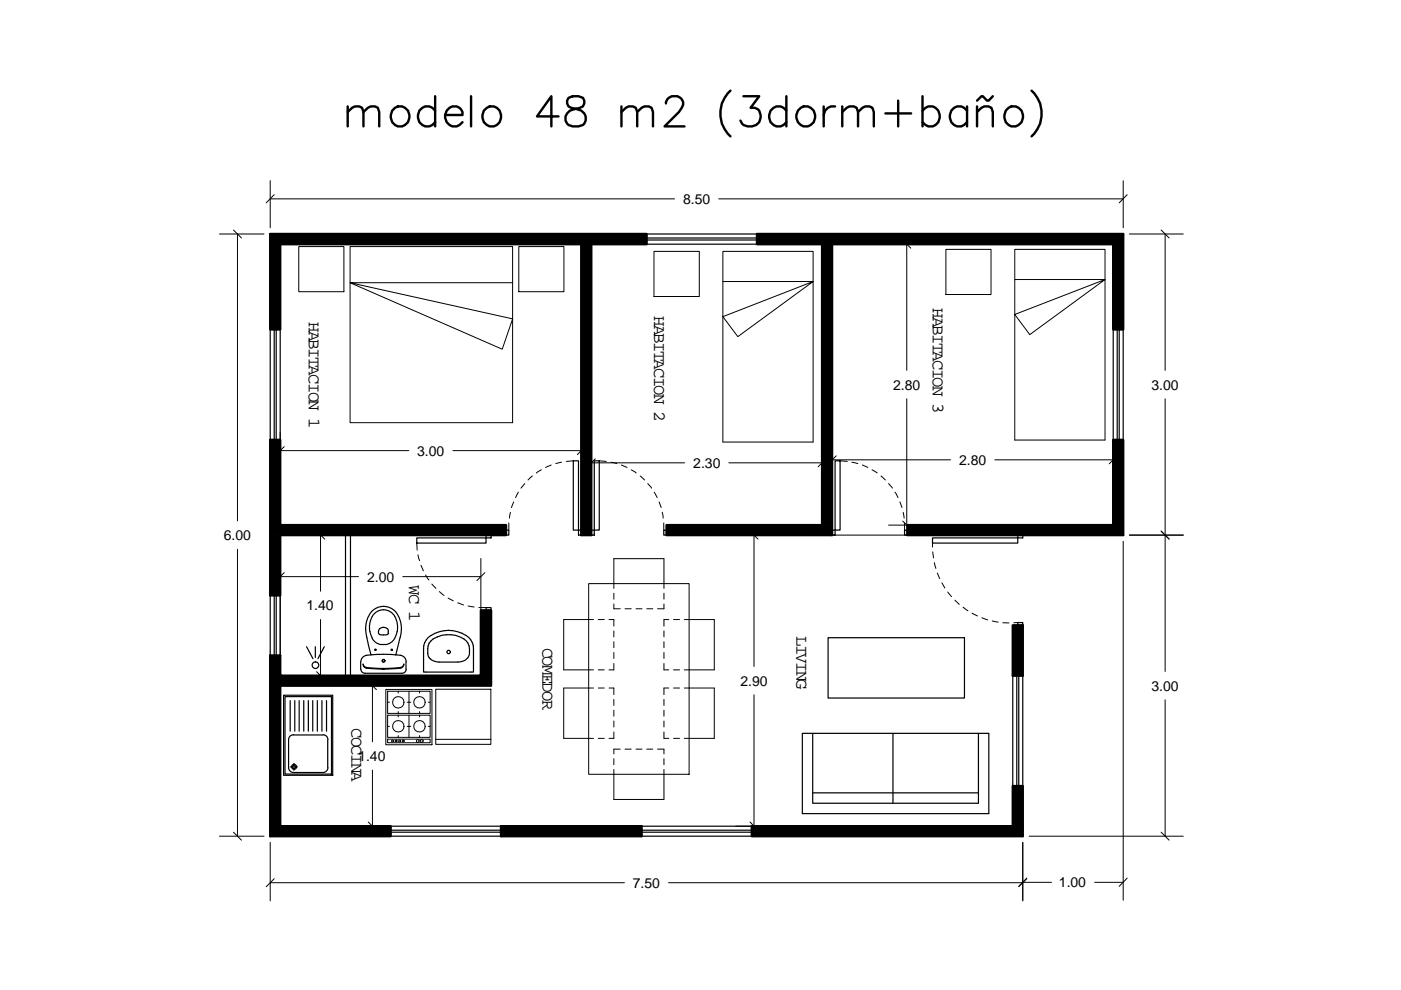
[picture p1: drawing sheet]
<svg xmlns="http://www.w3.org/2000/svg" width="297mm" height="210mm" viewBox="0 0 297 210" stroke-linecap="round" stroke-linejoin="round" font-family="sans-serif">
<!-- layer: COTAS -->
<g fill="#000" stroke="#000" stroke-width=".21">
<path d="M57.3 49.6v2.2h79.8zM57.3 49.6h79.8v2.2z"/>
<path d="M160.5 49.6v2.2h77.6zM160.5 49.6h77.6v2.2z"/>
<path d="M57.3 51.8v18.1h2.1zM57.3 51.8h2.1v18.1z"/>
<path d="M236 51.8v18.1h2.1zM236 51.8h2.1v18.1z"/>
<path d="M57.3 93.3v18h2.1zM57.3 93.3h2.1v18z"/>
<path d="M57.3 111.3v1.1h50zM57.3 111.3h50v1.1z"/>
<path d="M57.3 112.4v1.1h50zM57.3 112.4h50v1.1z"/>
<path d="M123.2 51.8v60.6h2.2zM123.2 51.8h2.2v60.6z"/>
<path d="M123.2 112.4v1.1h2.2zM123.2 112.4h2.2v1.1z"/>
<path d="M141.3 111.3v1.1h35.1zM141.3 111.3h35.1v1.1z"/>
<path d="M141.3 112.4v1.1h35.1zM141.3 112.4h35.1v1.1z"/>
<path d="M174.3 51.8v59.5h2.1zM174.3 51.8h2.1v59.5z"/>
<path d="M192.4 111.3v2.2h45.7zM192.4 111.3h45.7v2.2z"/>
<path d="M236 93.3v18h2.1zM236 93.3h2.1v18z"/>
<path d="M57.3 113.5v12.7h2.1zM57.3 113.5h2.1v12.7z"/>
<path d="M57.3 139v4.3h2.1zM57.3 139h2.1v4.3z"/>
<path d="M57.3 143.3v2.1h46.8zM57.3 143.3h46.8v2.1z"/>
<path d="M102 129.4v13.9h2.1zM102 129.4h2.1v13.9z"/>
<path d="M214.7 132.6v10.7h2.1zM214.7 132.6h2.1v10.7z"/>
<path d="M57.3 145.4v29.8h2.1zM57.3 145.4h2.1v29.8z"/>
<path d="M57.3 175.2v2.1h25.5zM57.3 175.2h25.5v2.1z"/>
<path d="M106.2 175.2v2.1h29.8zM106.2 175.2h29.8v2.1z"/>
<path d="M159.4 175.2v2.1h57.4zM159.4 175.2h57.4v2.1z"/>
<path d="M214.7 166.7v8.5h2.1zM214.7 166.7h2.1v8.5z"/>
</g>
<!-- layer: 0.5 -->
<g fill="none" stroke="#000" stroke-width=".51">
<path d="M154.9 19.2a6.5 6.5 0 0 0 0 9.7M218.7 19.2a6.5 6.5 0 0 1 0 9.7M73.7 23.7l.9-.8 .6-.3h1l.6 .3 .3 .8v3.1M73.7 22.6v4.2M77.1 23.7l.9-.8 .6-.3h.9l.6 .3 .3 .8v3.1M83.2 23.5a2.07 2.07 0 0 1 2.9-.5 2.07 2.07 0 0 1 .4 2.9 2 2 0 0 1-2.5 .8 2 2 0 0 1-1.1-2.3zM92.3 23.5a2.07 2.07 0 0 0-3-.5 2.07 2.07 0 0 0-.4 2.9 1.96 1.96 0 0 0 3.4 0M92.3 20.4v6.4M94.4 24.4h3.7a1.76 1.76 0 0 0-1.3-1.9 1.76 1.76 0 0 0-2.1 1 2.07 2.07 0 0 0 .4 2.9 2.07 2.07 0 0 0 3-.5M99.9 20.4v6.4M102.6 23.5a2 2 0 0 1 2.5-.8 2 2 0 0 1 1.1 2.3 2 2 0 0 1-2.3 1.8 2 2 0 0 1-1.6-2.4zM118.4 24.7h-4.6l3.1-4.3v6.4"/>
<path d="M120.5 20.7a1.3 1.3 0 0 0 .6 2.2l1.3 .3a1.92 1.92 0 0 1 1.7 1.2 1.92 1.92 0 0 1-.5 2.1 2.97 2.97 0 0 1-3.4-.3 1.91 1.91 0 0 1-.1-2 1.91 1.91 0 0 1 1.7-1l1.2-.3a1.29 1.29 0 0 0 .6-2.2l-.9-.3h-1.3zM131.8 23.7l.9-.8 .6-.3h.9l.6 .3 .3 .8v3.1M131.8 22.6v4.2M135.1 23.7l.9-.8 .6-.3h1l.5 .3 .3 .8v3.1M141.2 21.9a1.62 1.62 0 0 1 1.2-1.5h1.3a1.6 1.6 0 0 1 .8 2.5l-.6 .8-3 3.1h4.2M157.6 20.4h3.4l-1.9 2.5h.9a1.69 1.69 0 0 1 1.3 2.1 2.37 2.37 0 0 1-4 1.2l-.3-.6M166.7 23.5a2.07 2.07 0 0 0-2.9-.5 2.07 2.07 0 0 0-.4 2.9 1.96 1.96 0 0 0 3.3 0M166.7 20.4v6.4M169.2 23.5a2.07 2.07 0 0 1 2.9-.5 2.07 2.07 0 0 1 .4 2.9 2.07 2.07 0 0 1-2.9 .5 2.07 2.07 0 0 1-.4-2.9zM174.6 22.6v4.2M177.1 22.6a2.01 2.01 0 0 0-2.5 1.8M178.6 23.7l.9-.8 .6-.3h.9l.6 .3 .3 .8v3.1"/>
<path d="M178.6 22.6v4.2M181.9 23.7l1-.8 .5-.3h1l.6 .3 .3 .8v3.1M187.7 24h5.5M190.4 21.3v5.5M195.6 23.5a2 2 0 0 1 2.5-.8 2 2 0 0 1 1.1 2.3 1.96 1.96 0 0 1-1.4 1.8 1.96 1.96 0 0 1-2.2-.9M195.6 20.4v6.4M205 23.5a2 2 0 0 0-2.4-.8 2 2 0 0 0-1.2 2.3 1.97 1.97 0 0 0 1.5 1.8 1.97 1.97 0 0 0 2.1-.9M205 22.6v4.2M207.2 23.7l.9-.8 .6-.3h.9l.6 .3 .3 .8v3.1M207.2 22.6v4.2M210.5 20.4l-.9 .9h-.3l-.9-.9h-.3l-.9 .9M213.2 23.5a2.07 2.07 0 0 1 3-.5 2.07 2.07 0 0 1 .4 2.9 2 2 0 0 1-2.5 .8 2 2 0 0 1-1.1-2.3z"/>
<path d="M57.3 49.6h79.8v2.2h-11.7v61.7h-2.2v-61.7h-63.8v18.1h-2.1zM160.5 49.6h77.6v20.3h-2.1v-18.1h-59.6v61.7h-35.1v-2.2h33v-59.5h-13.8zM57.3 93.3h2.1v18h47.9v2.2h-47.9v12.7h-2.1zM192.4 111.3h43.6v-18h2.1v20.2h-45.7zM57.3 139h2.1v4.3h42.6v-13.9h2.1v16h-44.7v29.8h23.4v2.1h-25.5zM214.7 132.6h2.1v10.7h-2.1zM106.2 175.2h29.8v2.1h-29.8zM159.4 175.2h55.3v-8.5h2.1v10.6h-57.4z"/>
</g>
<!-- layer: puertas -->
<g fill="none" stroke="#000" stroke-width=".25">
<path d="M121.6 97.7h1.1v14.7h-1.1zM126 97.7h1.1v14.7h-1.1zM177.1 97.7h1v14.7h-1zM88.4 114h14.7v1.1h-14.7zM103.1 113.5h1v.5h-1zM107.3 112.4h.6v1.1h-.6zM122.7 112.4h.5v1.1h-.5zM125.4 112.4h.6v1.1h-.6zM140.7 112.4h.6v1.1h-.6zM176.4 112.4h.7v1.1h-.7zM191.8 112.4h.6v1.1h-.6zM197.7 114h18.1v1.1h-18.1z"/>
<path d="M215.8 113.5h1v.5h-1zM103.1 128.8h1v.6h-1zM215.8 132h1v.6h-1z"/>
</g>
<!-- layer: proyecciones -->
<g fill="none" stroke="#000" stroke-width=".21">
<path d="M63.3 52.3h9.6v9.5h-9.6zM74.2 52.3h34.5v37.3h-34.5zM74.2 59.9l32.3 14.1 2.2-6.4-34.5-7.7h34.5M110 52.3h9.6v9.5h-9.6zM138.7 53.3h9.6v9.6h-9.6zM153.3 53.3h19.1v40.4h-19.1zM153.3 59.7h19.1M200.5 52.9h9.6v9.5h-9.6zM215.2 52.9h19.1v40.4h-19.1zM215.2 59.3h19.1M153.3 67.1l19.1-7.4-16 11.7zM215.2 66.7l19.1-7.4-16 11.7z"/>
<path d="M114.8 99.6l-1.1 .7M116.9 98.6l-1.2 .5M119.1 98l-1.3 .3M121.6 97.7l-1.5 .1M127.1 97.7l1.4 .1M129.6 98l1.2 .3M131.8 98.6l1.1 .5M133.8 99.6l1.1 .7M178.1 97.7l1.5 .1M180.6 98l1.3 .3M182.9 98.6l1.1 .5M184.9 99.6l1.1 .7"/>
<path d="M88.4 115.1v1.5M88.6 117.6l.4 1.3M89.3 119.8l.5 1.2M107.9 110.9v1.5M108.2 108.6l-.2 1.3M108.9 106.4l-.5 1.2M109.9 104.4l-.6 1.1M111.3 102.5l-.8 1M112.9 100.9l-1 .9M135.7 100.9l1 .9M137.3 102.5l.8 1M138.7 104.4l.6 1.1"/>
<path d="M139.8 106.4l.4 1.2M140.4 108.6l.2 1.3M140.7 110.9v1.5M186.8 100.9l.9 .9M188.4 102.5l.8 1M189.8 104.4l.6 1.1M190.8 106.4l.4 1.2M191.5 108.6l.2 1.3M191.8 110.9v1.5M197.7 115.1v.9M197.8 117l.1 1.3M198.1 119.3l.3 1.2"/>
<path d="M90.2 121.9l.7 1.1M91.5 123.8l.9 1M93.1 125.4l1.1 .8M95 126.8l1.1 .6M97 127.8l1.3 .5M99.2 128.5l1.3 .2M101.5 128.8h1.6M124.8 123.7h21.3v40.5h-21.3zM125.8 131.4h-6.3v10.6h6.3M126.8 131.4h1.3M129.1 131.4h1v1.4M130.1 124.8v-6.4h10.7v6.4"/>
<path d="M130.1 125.8v1.2M130.1 128.1v1h1.4M130.1 133.8v1.2M130.1 136.1v1.2M130.1 138.3v1.3M132.5 129.1h1.3M134.8 129.1h1.3M137.1 129.1h1.3M140.8 125.8v1.2M140.8 128.1v1h-1.4M140.8 133.8v1.2M140.8 136.1v1.2"/>
<path d="M140.8 138.3v1.3M141.8 131.4h-1v1.4M142.8 131.4h1.3M145.1 131.4h6.3v10.6h-6.3M198.7 121.5l.5 1.2M199.7 123.6l.6 1.1M200.9 125.5l.8 1M202.5 127.3l.9 .8M204.2 128.7l1 .8M206.1 130l1.1 .6M208.2 131l1.2 .4M210.4 131.7l1.2 .2"/>
<path d="M212.6 132l1.3 .1M215.8 132h-.9M81.8 146.2h9.8v11.7h-9.8zM82.2 146.6h9v4.7h-9zM82.2 151.6h9v4.7h-9zM82.2 156.7h9v.8h-9zM82.2 154h.4M82.2 148.9h.4M83.1 157h.3v.3h-.3zM83.8 157h.3v.3h-.3zM84.4 146.6v.3M84.4 150.9v.4"/>
<path d="M84.4 151.6v.4M84.4 156v.3M84.6 157h.3v.3h-.3zM85.3 157h.4v.3h-.4zM86.3 154h.8M86.3 148.9h.8M86.7 146.6v4.7M86.7 151.6v4.7M88.4 156.9h.4v.4l-.2 .1-.2-.1zM89 146.6v.3M89 150.9v.4M89 151.6v.4"/>
<path d="M89 156v.3M89.2 156.9h.4v.4l-.2 .1-.2-.1zM90.8 154h.4M90.8 148.9h.4M125.8 145.9h-6.3v10.6h6.3M126.8 145.9h1.3M126.8 156.5h1.3M126.8 142h1.3M129.1 145.9h1v1.4M130.1 140.7v1.3h-1M130.1 148.3v1.3M130.1 150.6v1.2"/>
<path d="M130.1 152.9v1.2M130.1 155.2v1.3h-1M131.5 158.8h-1.4v1.1M132.5 158.8h1.3M134.8 158.8h1.3M137.1 158.8h1.3M139.4 158.8h1.4v1.1M140.8 140.7v1.3h1M140.8 148.3v1.3M140.8 150.6v1.2M140.8 152.9v1.2M140.8 155.2v1.3h1"/>
<path d="M141.8 145.9h-1v1.4M142.8 145.9h1.3M142.8 156.5h1.3M142.8 142h1.3M145.1 145.9h6.3v10.6h-6.3M61.5 162.6h1.6M62.3 161.8v1.6M130.1 163.2v6.3h10.7v-6.3M130.1 160.9v1.2M140.8 160.9v1.2"/>
<circle cx="84.4" cy="154" r="1.22"/>
<circle cx="84.4" cy="148.9" r="1.22"/>
<circle cx="88.9" cy="154" r="1.21"/>
<circle cx="88.9" cy="148.9" r="1.21"/>
<circle cx="62.3" cy="162.6" r=".35"/>
</g>
<!-- layer: 11_VENTANAS -->
<g fill="none" stroke="#000" stroke-width=".25">
<path d="M137.1 51.8h23.4M137.1 49.6h23.4M137.1 50.9h23.4M137.1 50.5h23.4M57.3 69.9v23.4M58.1 69.9v23.4M58.6 69.9v23.4M59.4 69.9v23.4M236 69.9v23.4M236.9 69.9v23.4M237.3 69.9v23.4M238.1 69.9v23.4"/>
<path d="M57.3 126.2v12.8M58.1 126.2v12.8M58.6 126.2v12.8M59.4 126.2v12.8M214.7 143.3v23.4M215.6 143.3v23.4M216 143.3v23.4M216.8 143.3v23.4M82.8 177.3h23.4M82.8 175.2h23.4M82.8 176.4h23.4M82.8 176h23.4"/>
<path d="M136 177.3h23.4M136 175.2h23.4M136 176.4h23.4M136 176h23.4"/>
</g>
<!-- layer: MUEBLES -->
<g fill="none" stroke="#000" stroke-width=".25">
<path d="M65 137.1l1.4 2.6M66.9 137.1v2.3M68.8 137.1l-1.4 2.6M78.4 133.9a3.2 3.2 0 0 0 2.5 2.8M78.7 138.8l3.7-.1a7.7 7.7 0 0 1 3.2 .6l.5 .6v.4M78.7 138.8a1.76 1.76 0 0 0-2.2 1.5M80.2 133.8v.4M80.3 133.8a1.08 1.08 0 0 1 1-.8 1.08 1.08 0 0 1 1.1 .8M80.3 134.2l.3 .3M81.7 136.6h-.8M82.1 134.6h-1.5M82.3 133.8v.4"/>
<path d="M82.4 134.2l-.3 .3M84.2 133.9a3.2 3.2 0 0 1-2.5 2.8M84.2 133.9a3.9 3.9 0 0 0-1.9-4.4 2.95 2.95 0 0 0-3.9 2.8v1.6M84.8 135.2l-.9 3.7M84.8 135.2a5.7 5.7 0 0 0-1.7-6.1 3.6 3.6 0 0 0-5.4 2.6 13.3 13.3 0 0 0 .8 6.5l.2 .6M175.6 135.2h28.9v12.8h-28.9zM60.1 147.4h10.4v17h-10.4zM60.4 147.7h9.9v16.4h-9.9zM61.5 148.5v6.5M62.2 155.8h6.3M62.2 155.8a1.04 1.04 0 0 0-1 1v6M62.5 148.5v6.5"/>
<path d="M63.4 148.5v6.5M64.4 148.5v6.5M65.4 148.5v6.5M66.3 148.5v6.5M67.3 148.5v6.5M68.3 148.5v6.5M68.5 155.8a1.04 1.04 0 0 1 1 1M69.2 148.5v6.5M69.5 156.8v6M76.5 140.3v1.6a.87 .87 0 0 0 .9 .8M77 140.8a.83 .83 0 0 0 .8 .9l2.9 .2 3-.1a1.86 1.86 0 0 0 1.9-.7v-.3M81 141.9h.5"/>
<path d="M85.6 140.8a1.1 1.1 0 0 1-1.3 .8l-3 .1-3-.1a1.17 1.17 0 0 1-1.3-.8M86.1 140.3v1.6M86.1 141.9a.87 .87 0 0 1-.9 .8h-7.8M170.1 155.5h39.5v17h-39.5zM172.3 155.5v14.8h35.1v-14.8M189.3 155.5v14.8M61.2 162.8a1.04 1.04 0 0 0 1 1h6.3a1.04 1.04 0 0 0 1-1M172.3 168.1h35.1"/>
<circle cx="79.6" cy="137.8" r=".15"/>
<circle cx="83.1" cy="137.8" r=".15"/>
<circle cx="66.9" cy="141" r=".7"/>
<circle cx="81.3" cy="140.1" r=".28"/>
<circle cx="62.3" cy="162.6" r=".53"/>
</g>
<!-- layer: A_DOM_ARTEF_SANIT -->
<g fill="none" stroke="#000" stroke-width=".25">
<path d="M90.8 135.1a6.7 6.7 0 0 1 9 .5l.5 1.3 .1 5.6h-10.6v-5a3.3 3.3 0 0 1 1-2.4zM91.4 135.9a5.9 5.9 0 0 1 7.5 0 2.79 2.79 0 0 1-.2 4.1l-1.6 .4h-4a2.25 2.25 0 0 1-2.4-2.9l.3-1.1z"/>
<circle cx="95.1" cy="138.2" r=".36"/>
</g>
<!-- layer: MOBILIARIO -->
<path d="M73.3 113.5v29.8M74.3 113.5v29.8" fill="none" stroke="#000" stroke-width=".25"/>
<!-- layer: 0.1 -->
<path d="M92.4 146.1h11.7v11.7h-11.7zM92.4 156.8h11.7" fill="none" stroke="#000" stroke-width=".21"/>
<!-- layer: COTAS -->
<g fill="none" stroke="#000" stroke-width=".21">
<path d="M57.3 38.3v10M238.1 38.3v10M46.5 49.6h9.5M50.3 49.6v60.8M57.3 42.2h85.7M152.4 42.2h85.7M188.4 51.8h46.3M192.2 51.8v26.7M239.5 49.6h11.4M247 49.6v28.9M59.4 91.7v18.3M59.4 95.5h27.3"/>
<path d="M96 95.5h27.2M123.2 91.7v19.4M125.4 94.3v16.8M125.4 98.1h19.7M154.5 98.1h19.8M174.3 94.3v15.7M176.4 93.7v17.4M176.4 97.5h25.1M192.2 84.5v26.8M210.9 97.5h25.1M236 93.7v16.3M247 84.5v57.9"/>
<path d="M50.3 116.5v60.8M59.4 118.4v23.5M60.8 113.5h11M68 113.5v11.8M102 118.4v23.5M156 113.5h58.5M159.9 113.5v27.8M188.4 111.3h46.3M238.1 114.8v76.1M239.5 113.5h11.4M59.4 122.3h16.6M68 131.4v11.9"/>
<path d="M85.4 122.3h16.6M60.8 143.3h11M60.8 145.4h22M79 145.4v11.9M159.9 147.3v27.9M247 148.4v28.9M46.5 177.3h9.5M57.3 178.6v12.4M60.8 175.2h22M79 163.3v11.9M156 175.2h57.4M216.8 178.6v12.4"/>
<path d="M218.2 177.3h32.7M57.3 187.2h75.1M141.7 187.2h75.1M216.8 187.1h6.1M232.1 187.1h6"/>
</g>
<!-- layer: 0 -->
<g fill="none" stroke="#000" stroke-width=".21">
<path d="M49.5 48.8l1.7 1.7M58.1 41.3l-1.7 1.7M191.4 50.9l1.7 1.7M239 41.3l-1.7 1.7M246.2 48.8l1.7 1.7M60.3 94.7l-1.7 1.7M124.1 94.7l-1.7 1.7M126.2 97.3l-1.7 1.7M175.1 97.3l-1.6 1.7M177.3 96.6l-1.7 1.7M236.9 96.6l-1.7 1.7M67.1 112.6l1.7 1.7"/>
<path d="M159 112.6l1.7 1.7M191.4 110.5l1.7 1.7M246.2 112.6l1.7 1.7M60.3 121.4l-1.7 1.7M102.8 121.4l-1.7 1.7M67.1 142.4l1.7 1.7M78.1 144.5l1.7 1.7M49.5 176.4l1.7 1.7M78.1 174.3l1.7 1.7M159 174.3l1.7 1.7M246.2 176.4l1.7 1.7M58.1 186.3l-1.7 1.7"/>
<path d="M217.7 186.3l-1.7 1.7M217.7 186.2l-1.7 1.7M239 186.2l-1.7 1.7"/>
</g>
<g font-size="3.7">
<text x="197.8" y="65.3" transform="rotate(90 197.8 65.3)">HABITACION 3</text>
<text x="65.5" y="68.3" transform="rotate(90 65.5 68.3)">HABITACION 1</text>
<text x="138.7" y="67" transform="rotate(90 138.7 67)">HABITACION 2</text>
<text x="86.8" y="124" transform="rotate(90 86.8 124)">WC 1</text>
<text x="115" y="137.3" transform="rotate(90 115 137.3)">COMEDOR</text>
<text x="168.8" y="134.8" transform="rotate(90 168.8 134.8)">LIVING</text>
<text x="74.5" y="154.3" transform="rotate(90 74.5 154.3)">COCINA</text>
</g>
<g font-size="3">
<text x="144.8" y="43.2">8.50</text>
<text x="189.4" y="82.6">2.80</text>
<text x="244.2" y="82.6">3.00</text>
<text x="88.4" y="96.6">3.00</text>
<text x="147" y="99.2">2.30</text>
<text x="203.3" y="98.6">2.80</text>
<text x="47.5" y="114.5">6.00</text>
<text x="77.8" y="123.3">2.00</text>
<text x="65" y="129.4">1.40</text>
<text x="157" y="145.4">2.90</text>
<text x="244.2" y="146.4">3.00</text>
<text x="76" y="161.3">1.40</text>
<text x="134.2" y="188.2">7.50</text>
<text x="224.5" y="188.1">1.00</text>
</g>
</svg>
